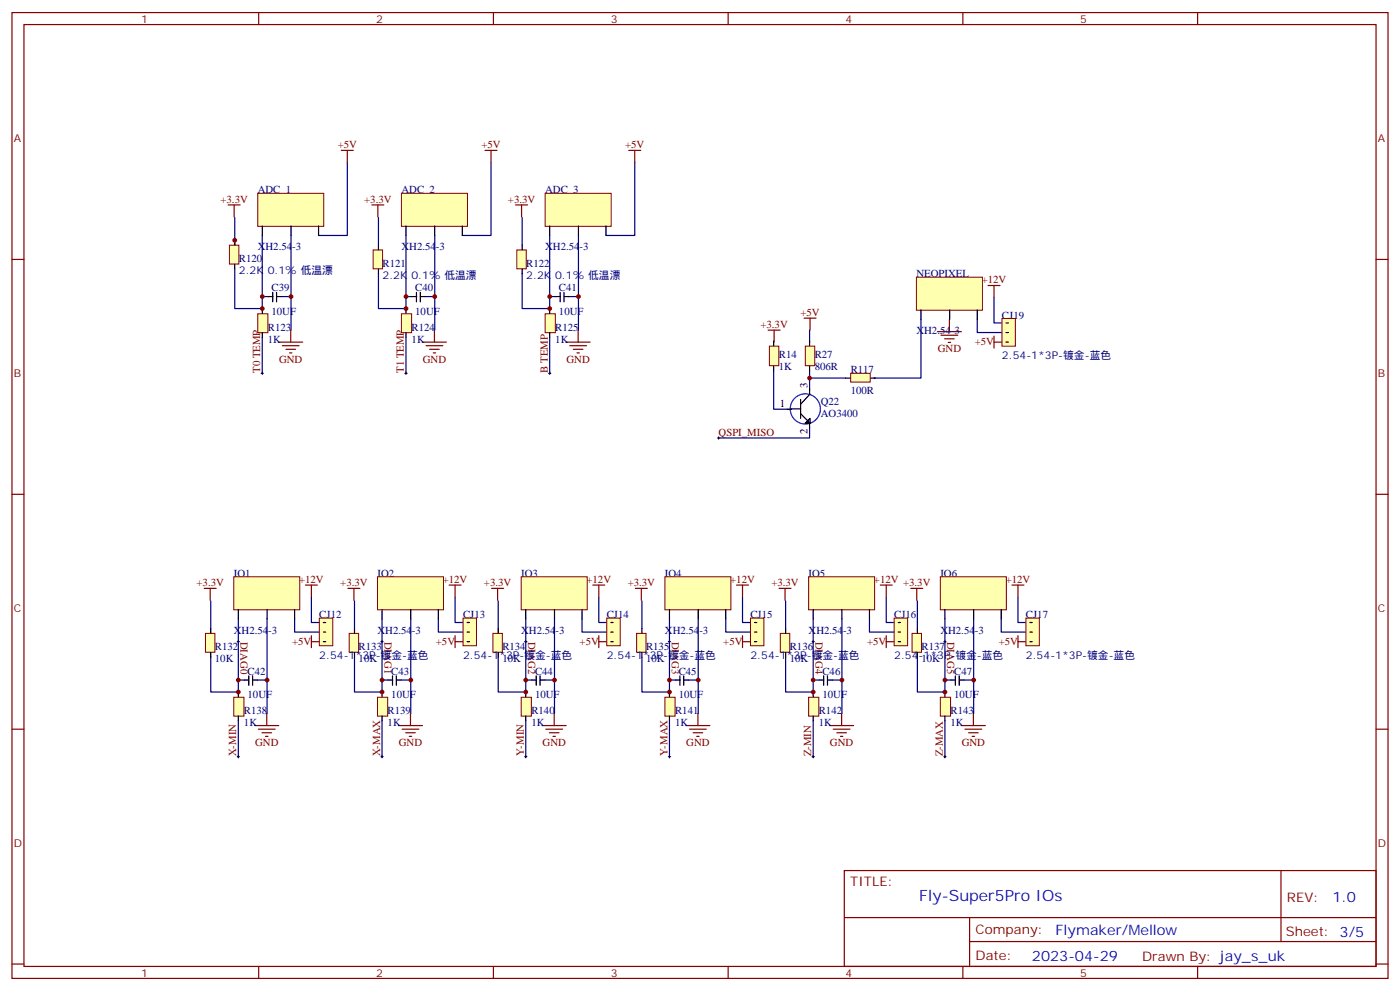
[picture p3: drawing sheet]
<svg xmlns="http://www.w3.org/2000/svg" width="412mm" height="292mm" viewBox="0 0 412 292" stroke-linecap="round" stroke-linejoin="round" font-family="sans-serif">
<g fill="none" stroke="#800000" stroke-width=".35">
<path d="M100.5 44.3h3.6M102.3 44.3v3.5M142.9 44.3h3.5M144.6 44.3v3.5M185.2 44.3h3.5M187 44.3v3.5M67.2 60.3h3.5M69 60.3v3.6M109.5 60.3h3.6M111.3 60.3v3.6M151.9 60.3h3.5M153.6 60.3v3.6"/>
<path d="M85.6 97.2v3.5M128 97.2v3.5M170.3 97.2v3.5M226.3 97.2h3.5M228 97.2v3.5M236.8 93.7h3.6M238.6 93.7v3.5M276.1 97.6h7.1M277.2 98.7h4.9M278.3 99.8h2.8M279.7 94.1v3.5M291 84.1h3.6"/>
<path d="M292.8 84.1v3.5M292.8 99v3.5M82.1 100.7h7.1M83.2 101.8h4.9M84.2 102.8h2.9M85.3 103.9h.7M124.4 100.7h7.1M125.5 101.8h4.9M126.6 102.8h2.8M127.6 103.9h.7M166.8 100.7h7M167.8 101.8h5"/>
<path d="M168.9 102.8h2.8M170 103.9h.7M279.3 100.8h.7M292.8 100.7h3.5M60.2 173.2h3.5M61.9 173.2v3.5M90 172.2h3.5M91.7 172.2v3.6M102.5 173.2h3.5M104.2 173.2v3.5M132.3 172.2h3.5M134.1 172.2v3.6"/>
<path d="M144.8 173.2h3.5M146.6 173.2v3.5M174.6 172.2h3.6M176.4 172.2v3.6M187.2 173.2h3.5M188.9 173.2v3.5M217 172.2h3.5M218.7 172.2v3.6M229.5 173.2h3.5M231.2 173.2v3.5M259.3 172.2h3.5M261.1 172.2v3.6"/>
<path d="M268.3 173.2h3.5M270.1 173.2v3.5M298.1 172.2h3.5M299.9 172.2v3.6M91.7 188.9h3.5M91.7 187.1v3.6M134.1 188.9h3.5M134.1 187.1v3.6M176.4 188.9h3.5M176.4 187.1v3.6M218.7 188.9h3.5M218.7 187.1v3.6"/>
<path d="M261.1 188.9h3.5M261.1 187.1v3.6M299.9 188.9h3.5M299.9 187.1v3.6M75.1 213.6h7M76.1 214.7h5M77.2 215.7h2.8M78.2 216.8h.7M78.6 210.1v3.5M117.4 213.6h7M118.4 214.7h5M119.5 215.7h2.8"/>
<path d="M120.6 216.8h.7M120.9 210.1v3.5M159.7 213.6h7.1M160.8 214.7h4.9M161.8 215.7h2.9M162.9 216.8h.7M163.3 210.1v3.5M202.1 213.6h7M203.1 214.7h5M204.2 215.7h2.8M205.2 216.8h.7M205.6 210.1v3.5"/>
<path d="M244.4 213.6h7M245.4 214.7h5M246.5 215.7h2.8M247.6 216.8h.7M247.9 210.1v3.5M283.2 213.6h7.1M284.3 214.7h4.9M285.3 215.7h2.8M286.4 216.8h.7M286.7 210.1v3.5"/>
</g>
<g fill="none" stroke="#000" stroke-width=".29">
<path d="M76.9 109.9h.7M77.3 109.5v.7M119.2 109.9h.7M119.6 109.5v.7M161.6 109.9h.7M161.9 109.5v.7M211.3 128.9h.7M211.7 128.6v.7M69.8 188.9h.8M70.2 188.6v.7M112.2 188.9h.7M112.5 188.6v.7"/>
<path d="M154.5 188.9h.7M154.9 188.6v.7M196.8 188.9h.8M197.2 188.6v.7M239.2 188.9h.7M239.5 188.6v.7M278 188.9h.7M278.3 188.6v.7M69.8 222.8h.8M70.2 222.4v.7M112.2 222.8h.7M112.5 222.4v.7"/>
<path d="M154.5 222.8h.7M154.9 222.4v.7M196.8 222.8h.8M197.2 222.4v.7M239.2 222.8h.7M239.5 222.4v.7M278 222.8h.7M278.3 222.4v.7"/>
</g>
<g fill="none" stroke="#000080" stroke-width=".35">
<path d="M102.3 47.8v21.5h-8.5M144.6 47.8v21.5h-8.4M187 47.8v21.5h-8.5M69.1 64v8.1M69.1 79.2v11.6h8.2v-3.5M77.3 69.3v18h1.7M85.7 69.3v27.9M111.5 64v8.1M119.6 69.3v18h1.8M128.1 69.3v27.9M153.8 64v8.1M161.9 69.3v18h1.8"/>
<path d="M170.4 69.3v27.9M77.3 99.3v10.6M82.9 87.3h2.8M111.5 80.6v10.2h8.1v-3.5M119.6 99.3v10.6M125.2 87.3h2.9M153.8 80.6v10.2h8.1v-3.5M161.9 99.3v10.6M167.6 87.3h2.8M238.5 97.2v3.5M271.3 94v17.3h-13.8M287.9 94v3.9h8.4"/>
<path d="M292.8 87.7v7.4h3.5M227.9 109.2v11.3h3.9M238.5 109.2v5.6M238.5 111.3h10.6M238.5 125.8v3.1h-26.8M62.1 176.9v8.1M91.7 175.9v7.4h3.5M104.4 176.9v8.1M134.1 175.9v7.4h3.5M146.8 176.9v8.1M176.4 175.9v7.4h3.5M189.1 176.9v8.1"/>
<path d="M218.7 175.9v7.4h3.5M231.4 176.9v8.1M261.1 175.9v7.4h3.5M270.2 176.9v8.1M299.9 175.9v7.4h3.5M62.1 193.5v10.2h8.1v-3.5M70.2 182.2v18h1.8M78.7 182.2v27.9M86.8 182.2v3.9h8.4M104.4 193.5v10.2h8.1v-3.5M112.5 182.2v18h1.8M121 182.2v27.9"/>
<path d="M129.1 182.2v3.9h8.5M146.8 193.5v10.2h8.1v-3.5M154.9 182.2v18h1.7M163.3 182.2v27.9M171.4 182.2v3.9h8.5M189.1 193.5v10.2h8.1v-3.5M197.2 182.2v18h1.8M205.7 182.2v27.9M213.8 182.2v3.9h8.4M231.4 193.5v10.2h8.1v-3.5M239.5 182.2v18h1.8M248 182.2v27.9"/>
<path d="M256.1 182.2v3.9h8.5M270.2 193.5v10.2h8.1v-3.5M278.3 182.2v18h1.8M286.8 182.2v27.9M294.9 182.2v3.9h8.5M70.2 212.2v10.6M75.8 200.2h2.9M112.5 212.2v10.6M118.2 200.2h2.8M154.9 212.2v10.6M160.5 200.2h2.8M197.2 212.2v10.6"/>
<path d="M202.8 200.2h2.9M239.5 212.2v10.6M245.2 200.2h2.8M278.3 212.2v10.6M284 200.2h2.8"/>
</g>
<path d="M67.6 72.2h2.8v5.5h-2.8z" fill="#ffffb0" stroke="#800000" stroke-width=".29"/>
<path d="M69.1 70.7v1.4M69.1 77.8v1.4M79 87.3h1.4M80.3 86.1v2.8M81.5 86.1v2.8M81.5 87.3h1.4" fill="none" stroke="#000" stroke-width=".35"/>
<path d="M75.9 56.9h19.5v9.7h-19.5z" fill="#ffffb0" stroke="#800000" stroke-width=".29"/>
<path d="M77.3 66.5v2.8M85.7 66.5v2.8M93.8 66.5v2.8M121.4 87.3h1.3M122.7 86.1v2.8M123.8 86.1v2.8M123.8 87.3h1.4" fill="none" stroke="#000" stroke-width=".35"/>
<path d="M118.3 56.9h19.4v9.7h-19.4z" fill="#ffffb0" stroke="#800000" stroke-width=".29"/>
<path d="M119.6 66.5v2.8M128.1 66.5v2.8M136.2 66.5v2.8M163.7 87.3h1.4M165 86.1v2.8M166.1 86.1v2.8M166.2 87.3h1.4" fill="none" stroke="#000" stroke-width=".35"/>
<path d="M160.6 56.9h19.4v9.7h-19.4z" fill="#ffffb0" stroke="#800000" stroke-width=".29"/>
<path d="M161.9 66.5v2.8M170.4 66.5v2.8M178.5 66.5v2.8M73.3 199v2.7M74.4 199v2.7M72 200.2h1.4M74.5 200.2h1.3" fill="none" stroke="#000" stroke-width=".35"/>
<path d="M68.9 169.8h19.4v9.7h-19.4z" fill="#ffffb0" stroke="#800000" stroke-width=".29"/>
<path d="M70.2 179.4v2.8M78.7 179.4v2.8M86.8 179.4v2.8M115.6 199v2.7M116.7 199v2.7M114.3 200.2h1.4M116.8 200.2h1.4" fill="none" stroke="#000" stroke-width=".35"/>
<path d="M111.2 169.8h19.4v9.7h-19.4z" fill="#ffffb0" stroke="#800000" stroke-width=".29"/>
<path d="M112.5 179.4v2.8M121 179.4v2.8M129.1 179.4v2.8M158 199v2.7M159.1 199v2.7M156.6 200.2h1.4M159.1 200.2h1.4" fill="none" stroke="#000" stroke-width=".35"/>
<path d="M153.5 169.8h19.5v9.7h-19.5z" fill="#ffffb0" stroke="#800000" stroke-width=".29"/>
<path d="M154.9 179.4v2.8M163.3 179.4v2.8M171.4 179.4v2.8M200.3 199v2.7M201.4 199v2.7M199 200.2h1.4M201.5 200.2h1.3" fill="none" stroke="#000" stroke-width=".35"/>
<path d="M195.9 169.8h19.4v9.7h-19.4z" fill="#ffffb0" stroke="#800000" stroke-width=".29"/>
<path d="M197.2 179.4v2.8M205.7 179.4v2.8M213.8 179.4v2.8M242.6 199v2.7M243.7 199v2.7M241.3 200.2h1.4M243.8 200.2h1.4" fill="none" stroke="#000" stroke-width=".35"/>
<path d="M238.2 169.8h19.4v9.7h-19.4z" fill="#ffffb0" stroke="#800000" stroke-width=".29"/>
<path d="M239.5 179.4v2.8M248 179.4v2.8M256.1 179.4v2.8M281.4 199v2.7M282.6 199v2.7M280.1 200.2h1.4M282.6 200.2h1.4" fill="none" stroke="#000" stroke-width=".35"/>
<path d="M277 169.8h19.4v9.7h-19.4z" fill="#ffffb0" stroke="#800000" stroke-width=".29"/>
<path d="M278.3 179.4v2.8M286.8 179.4v2.8M294.9 179.4v2.8" fill="none" stroke="#000" stroke-width=".35"/>
<path d="M75.9 92.4h3v5.5h-3z" fill="#ffffb0" stroke="#800000" stroke-width=".29"/>
<path d="M77.3 90.8v1.4M77.3 97.9v1.4" fill="none" stroke="#000" stroke-width=".35"/>
<path d="M109.9 73.6h2.8v5.5h-2.8z" fill="#ffffb0" stroke="#800000" stroke-width=".29"/>
<path d="M111.5 72.1v1.4M111.5 79.2v1.4" fill="none" stroke="#000" stroke-width=".35"/>
<path d="M118.3 92.4h3v5.5h-3z" fill="#ffffb0" stroke="#800000" stroke-width=".29"/>
<path d="M119.6 90.8v1.4M119.6 97.9v1.4" fill="none" stroke="#000" stroke-width=".35"/>
<path d="M152.2 73.6h2.8v5.5h-2.8z" fill="#ffffb0" stroke="#800000" stroke-width=".29"/>
<path d="M153.8 72.1v1.4M153.8 79.2v1.4" fill="none" stroke="#000" stroke-width=".35"/>
<path d="M160.6 92.4h3v5.5h-3z" fill="#ffffb0" stroke="#800000" stroke-width=".29"/>
<path d="M161.9 90.8v1.4M161.9 97.9v1.4" fill="none" stroke="#000" stroke-width=".35"/>
<path d="M60.5 186.5h2.8v5.5h-2.8z" fill="#ffffb0" stroke="#800000" stroke-width=".29"/>
<path d="M62.1 185v1.4M62.1 192.1v1.4" fill="none" stroke="#000" stroke-width=".35"/>
<path d="M68.9 205.3h3v5.5h-3z" fill="#ffffb0" stroke="#800000" stroke-width=".29"/>
<path d="M70.2 203.7v1.4M70.2 210.8v1.4" fill="none" stroke="#000" stroke-width=".35"/>
<path d="M102.9 186.5h2.7v5.5h-2.7z" fill="#ffffb0" stroke="#800000" stroke-width=".29"/>
<path d="M104.4 185v1.4M104.4 192.1v1.4" fill="none" stroke="#000" stroke-width=".35"/>
<path d="M111.2 205.3h3v5.5h-3z" fill="#ffffb0" stroke="#800000" stroke-width=".29"/>
<path d="M112.5 203.7v1.4M112.5 210.8v1.4" fill="none" stroke="#000" stroke-width=".35"/>
<path d="M145.2 186.5h2.8v5.5h-2.8z" fill="#ffffb0" stroke="#800000" stroke-width=".29"/>
<path d="M146.8 185v1.4M146.8 192.1v1.4" fill="none" stroke="#000" stroke-width=".35"/>
<path d="M153.5 205.3h3v5.5h-3z" fill="#ffffb0" stroke="#800000" stroke-width=".29"/>
<path d="M154.9 203.7v1.4M154.9 210.8v1.4" fill="none" stroke="#000" stroke-width=".35"/>
<path d="M187.5 186.5h2.8v5.5h-2.8z" fill="#ffffb0" stroke="#800000" stroke-width=".29"/>
<path d="M189.1 185v1.4M189.1 192.1v1.4" fill="none" stroke="#000" stroke-width=".35"/>
<path d="M195.9 205.3h3v5.5h-3z" fill="#ffffb0" stroke="#800000" stroke-width=".29"/>
<path d="M197.2 203.7v1.4M197.2 210.8v1.4" fill="none" stroke="#000" stroke-width=".35"/>
<path d="M229.9 186.5h2.7v5.5h-2.7z" fill="#ffffb0" stroke="#800000" stroke-width=".29"/>
<path d="M231.4 185v1.4M231.4 192.1v1.4" fill="none" stroke="#000" stroke-width=".35"/>
<path d="M238.2 205.3h3v5.5h-3z" fill="#ffffb0" stroke="#800000" stroke-width=".29"/>
<path d="M239.5 203.7v1.4M239.5 210.8v1.4" fill="none" stroke="#000" stroke-width=".35"/>
<path d="M268.7 186.5h2.7v5.5h-2.7z" fill="#ffffb0" stroke="#800000" stroke-width=".29"/>
<path d="M270.2 185v1.4M270.2 192.1v1.4" fill="none" stroke="#000" stroke-width=".35"/>
<path d="M277 205.3h3v5.5h-3z" fill="#ffffb0" stroke="#800000" stroke-width=".29"/>
<path d="M278.3 203.7v1.4M278.3 210.8v1.4" fill="none" stroke="#000" stroke-width=".35"/>
<path d="M94.1 182h3.9v8.1h-3.9z" fill="#ffffb0" stroke="#800000" stroke-width=".29"/>
<path d="M95.2 188.9h.7M95.2 186.1h.7M95.2 183.3h.7" fill="none" stroke="#000" stroke-width=".35"/>
<path d="M136.4 182h4v8.1h-4z" fill="#ffffb0" stroke="#800000" stroke-width=".29"/>
<path d="M137.6 188.9h.7M137.6 186.1h.7M137.6 183.3h.7" fill="none" stroke="#000" stroke-width=".35"/>
<path d="M178.7 182h4v8.1h-4z" fill="#ffffb0" stroke="#800000" stroke-width=".29"/>
<path d="M179.9 188.9h.7M179.9 186.1h.7M179.9 183.3h.7" fill="none" stroke="#000" stroke-width=".35"/>
<path d="M221.1 182h3.9v8.1h-3.9z" fill="#ffffb0" stroke="#800000" stroke-width=".29"/>
<path d="M222.2 188.9h.7M222.2 186.1h.7M222.2 183.3h.7" fill="none" stroke="#000" stroke-width=".35"/>
<path d="M263.4 182h4v8.1h-4z" fill="#ffffb0" stroke="#800000" stroke-width=".29"/>
<path d="M264.6 188.9h.7M264.6 186.1h.7M264.6 183.3h.7" fill="none" stroke="#000" stroke-width=".35"/>
<path d="M302.2 182h4v8.1h-4z" fill="#ffffb0" stroke="#800000" stroke-width=".29"/>
<path d="M303.4 188.9h.7M303.4 186.1h.7M303.4 183.3h.7" fill="none" stroke="#000" stroke-width=".35"/>
<path d="M269.9 81.6h19.5v9.7h-19.5z" fill="#ffffb0" stroke="#800000" stroke-width=".29"/>
<path d="M271.3 91.2v2.8M279.8 91.2v2.8M287.9 91.2v2.8" fill="none" stroke="#000" stroke-width=".35"/>
<path d="M295.1 93.8h4v8.1h-4z" fill="#ffffb0" stroke="#800000" stroke-width=".29"/>
<path d="M296.3 97.9h.7M296.3 95.1h.7M235.8 117.6v5.6M238.5 114.5v1.4M238.6 116l-2.8 3M296.3 100.7h.7M231.8 120.5h1.4M233.1 120.4h2.7M235.8 121.8l2.8 2.8h-1.4h1.4v-1.4l-1.4 1.4M238.5 124.4v1.4" fill="none" stroke="#000" stroke-width=".35"/>
<circle cx="237.2" cy="120.4" r="4.4" fill="none" stroke="#00f" stroke-width=".35"/>
<path d="M250.6 109.9h5.7v2.6h-5.7z" fill="#ffffb0" stroke="#800000" stroke-width=".29"/>
<path d="M249.1 111.3h1.4M256.5 111.3h1.4" fill="none" stroke="#000" stroke-width=".35"/>
<path d="M226.6 101.9h2.8v5.8h-2.8z" fill="#ffffb0" stroke="#800000" stroke-width=".29"/>
<path d="M227.9 100.4v1.4M227.9 107.8v1.4" fill="none" stroke="#000" stroke-width=".35"/>
<path d="M237.2 101.9h2.8v5.8h-2.8z" fill="#ffffb0" stroke="#800000" stroke-width=".29"/>
<path d="M238.5 100.4v1.4M238.5 107.8v1.4" fill="none" stroke="#000" stroke-width=".35"/>
<g fill="none" stroke="#870000" stroke-width=".35">
<path d="M3.5 3.7h405.4v284.3h-405.4zM7.1 7.2h398.2v277.3h-398.2zM76.2 3.7v3.5M145.3 3.7v3.5M214.5 3.7v3.5M283.6 3.7v3.5M352.8 3.7v3.5M3.5 76.4h3.6M405.3 76.4h3.6M3.5 145.5h3.6M405.3 145.5h3.6M3.5 214.7h3.6"/>
<path d="M405.3 214.7h3.6M248.7 256.3h156.6v28.2h-156.6zM377.3 256.3v20.9M248.7 270.1h156.5M285.6 277.2h119.6M285.6 270.1v14.2M3.5 283.8h3.6M76.2 284.5v3.5M145.3 284.5v3.5M214.5 284.5v3.5M283.6 284.5v3.5M352.8 284.5v3.5"/>
<path d="M405.3 283.8h3.6"/>
</g>
<g fill="#800000">
<circle cx="69.1" cy="70.7" r=".71"/>
<circle cx="70.2" cy="203.7" r=".71"/>
<circle cx="70.2" cy="200.2" r=".71"/>
<circle cx="77.3" cy="90.8" r=".71"/>
<circle cx="77.3" cy="87.3" r=".71"/>
<circle cx="78.7" cy="200.2" r=".71"/>
<circle cx="85.7" cy="87.3" r=".71"/>
<circle cx="112.5" cy="203.7" r=".71"/>
<circle cx="112.5" cy="200.2" r=".71"/>
<circle cx="119.6" cy="90.8" r=".71"/>
<circle cx="119.6" cy="87.3" r=".71"/>
<circle cx="121" cy="200.2" r=".71"/>
<circle cx="128.1" cy="87.3" r=".71"/>
<circle cx="154.9" cy="203.7" r=".71"/>
<circle cx="154.9" cy="200.2" r=".71"/>
<circle cx="161.9" cy="90.8" r=".71"/>
<circle cx="161.9" cy="87.3" r=".71"/>
<circle cx="163.3" cy="200.2" r=".71"/>
<circle cx="170.4" cy="87.3" r=".71"/>
<circle cx="197.2" cy="203.7" r=".71"/>
<circle cx="197.2" cy="200.2" r=".71"/>
<circle cx="205.7" cy="200.2" r=".71"/>
<circle cx="238.5" cy="111.3" r=".71"/>
<circle cx="239.5" cy="203.7" r=".71"/>
<circle cx="239.5" cy="200.2" r=".71"/>
<circle cx="248" cy="200.2" r=".71"/>
<circle cx="278.3" cy="203.7" r=".71"/>
<circle cx="278.3" cy="200.2" r=".71"/>
<circle cx="286.8" cy="200.2" r=".71"/>
</g>
<text font-size="4.6" fill="#00f" x="270.8" y="265.3">Fly-Super5Pro IOs</text>
<g font-size="4.2" fill="#00f">
<text x="392.5" y="265.6">1.0</text>
<text x="310.9" y="275.1">Flymaker/Mellow</text>
<text x="304" y="282.9">2023-04-29</text>
</g>
<g font-size="3.9" fill="#800">
<text x="250.5" y="260.9">TITLE:</text>
<text x="379.1" y="265.6">REV:</text>
<text x="287.4" y="275.1">Company:</text>
<text x="378.7" y="275.7">Sheet: 3/5</text>
<text x="287.4" y="282.8">Date:</text>
<text x="336.4" y="282.8">Drawn By: jay_s_uk</text>
</g>
<g font-size="3.2" fill="#800">
<text x="41.6" y="6.7">1</text>
<text x="110.8" y="6.7">2</text>
<text x="179.9" y="6.7">3</text>
<text x="249.1" y="6.7">4</text>
<text x="318.2" y="6.7">5</text>
<text x="4.1" y="41.8">A</text>
<text x="405.9" y="41.8">A</text>
<text x="4.1" y="110.9">B</text>
<text x="405.9" y="110.9">B</text>
<text x="4.1" y="180.1">C</text>
<text x="405.9" y="180.1">C</text>
<text x="4.1" y="249.2">D</text>
<text x="405.9" y="249.2">D</text>
<text x="41.6" y="287.5">1</text>
<text x="110.8" y="287.5">2</text>
<text x="179.9" y="287.5">3</text>
<text x="249.1" y="287.5">4</text>
<text x="318.2" y="287.5">5</text>
</g>
<g font-size="3.2" fill="#800000">
<text x="99.5" y="43.6">+5V</text>
<text x="141.8" y="43.6">+5V</text>
<text x="184.1" y="43.6">+5V</text>
<text x="65" y="59.7">+3.3V</text>
<text x="107.3" y="59.7">+3.3V</text>
<text x="149.6" y="59.7">+3.3V</text>
<text x="289.2" y="83.4">+12V</text>
<text x="235.8" y="93">+5V</text>
<text x="224" y="96.6">+3.3V</text>
<text x="287.2" y="101.7">+5V</text>
<text x="82.2" y="106.8">GND</text>
<text x="124.5" y="106.8">GND</text>
<text x="166.9" y="106.8">GND</text>
<text x="276.2" y="103.7">GND</text>
<text x="76.7" y="109.8" transform="rotate(-90 76.7 109.8)">T0 TEMP</text>
<text x="119" y="109.8" transform="rotate(-90 119 109.8)">T1 TEMP</text>
<text x="161.3" y="109.8" transform="rotate(-90 161.3 109.8)">B TEMP</text>
<text x="211.7" y="128.3">QSPI_MISO</text>
<text x="57.9" y="172.6">+3.3V</text>
<text x="88.1" y="171.6">+12V</text>
<text x="100.2" y="172.6">+3.3V</text>
<text x="130.4" y="171.6">+12V</text>
<text x="142.6" y="172.6">+3.3V</text>
<text x="172.8" y="171.6">+12V</text>
<text x="184.9" y="172.6">+3.3V</text>
<text x="215.1" y="171.6">+12V</text>
<text x="227.2" y="172.6">+3.3V</text>
<text x="257.4" y="171.6">+12V</text>
<text x="266" y="172.6">+3.3V</text>
<text x="296.2" y="171.6">+12V</text>
<text x="70.9" y="188.9" transform="rotate(90 70.9 188.9)">DIAG0</text>
<text x="86.1" y="189.9">+5V</text>
<text x="113.2" y="188.9" transform="rotate(90 113.2 188.9)">DIAG1</text>
<text x="128.4" y="189.9">+5V</text>
<text x="155.6" y="188.9" transform="rotate(90 155.6 188.9)">DIAG2</text>
<text x="170.7" y="189.9">+5V</text>
<text x="197.9" y="188.9" transform="rotate(90 197.9 188.9)">DIAG3</text>
<text x="213.1" y="189.9">+5V</text>
<text x="240.2" y="188.9" transform="rotate(90 240.2 188.9)">DIAG4</text>
<text x="255.4" y="189.9">+5V</text>
<text x="279" y="188.9" transform="rotate(90 279 188.9)">DIAG5</text>
<text x="294.2" y="189.9">+5V</text>
<text x="75.2" y="219.7">GND</text>
<text x="117.5" y="219.7">GND</text>
<text x="159.8" y="219.7">GND</text>
<text x="202.2" y="219.7">GND</text>
<text x="244.5" y="219.7">GND</text>
<text x="283.3" y="219.7">GND</text>
<text x="69.6" y="222.7" transform="rotate(-90 69.6 222.7)">X-MIN</text>
<text x="111.9" y="222.7" transform="rotate(-90 111.9 222.7)">X-MAX</text>
<text x="154.3" y="222.7" transform="rotate(-90 154.3 222.7)">Y-MIN</text>
<text x="196.6" y="222.7" transform="rotate(-90 196.6 222.7)">Y-MAX</text>
<text x="238.9" y="222.7" transform="rotate(-90 238.9 222.7)">Z-MIN</text>
<text x="277.8" y="222.7" transform="rotate(-90 277.8 222.7)">Z-MAX</text>
</g>
<g font-size="3.2" fill="#000080">
<text x="75.9" y="56.9">ADC_1</text>
<text x="118.3" y="56.9">ADC_2</text>
<text x="160.6" y="56.9">ADC_3</text>
<text x="70.4" y="77.1">R120</text>
<text x="75.9" y="73.6">XH2.54-3</text>
<text x="118.3" y="73.6">XH2.54-3</text>
<text x="160.6" y="73.6">XH2.54-3</text>
<text x="70.4" y="80.6">2.2K 0.1% 低温漂</text>
<text x="112.7" y="82">2.2K 0.1% 低温漂</text>
<text x="112.7" y="78.5">R121</text>
<text x="155" y="82">2.2K 0.1% 低温漂</text>
<text x="155" y="78.5">R122</text>
<text x="269.9" y="81.6">NEOPIXEL</text>
<text x="80" y="85.7">C39</text>
<text x="122.3" y="85.7">C40</text>
<text x="164.7" y="85.7">C41</text>
<text x="80" y="92.7">10UF</text>
<text x="122.3" y="92.7">10UF</text>
<text x="164.7" y="92.7">10UF</text>
<text x="295.1" y="93.8">CJ19</text>
<text x="78.9" y="100.8">1K</text>
<text x="78.9" y="97.3">R123</text>
<text x="121.2" y="100.8">1K</text>
<text x="121.2" y="97.3">R124</text>
<text x="163.6" y="100.8">1K</text>
<text x="163.6" y="97.3">R125</text>
<text x="269.9" y="98.3">XH2.54-3</text>
<text x="229.4" y="105.4">R14</text>
<text x="240" y="105.4">R27</text>
<text x="295.1" y="105.8">2.54-1*3P-镀金-蓝色</text>
<text x="229.4" y="109">1K</text>
<text x="240" y="109">806R</text>
<text x="250.6" y="109.9">R117</text>
<text x="241.8" y="119.2">Q22</text>
<text x="250.6" y="116">100R</text>
<text x="241.8" y="122.7">AO3400</text>
<text x="68.9" y="169.8">IO1</text>
<text x="111.2" y="169.8">IO2</text>
<text x="153.5" y="169.8">IO3</text>
<text x="195.9" y="169.8">IO4</text>
<text x="238.2" y="169.8">IO5</text>
<text x="277" y="169.8">IO6</text>
<text x="94.1" y="182">CJ12</text>
<text x="136.4" y="182">CJ13</text>
<text x="178.7" y="182">CJ14</text>
<text x="221.1" y="182">CJ15</text>
<text x="263.4" y="182">CJ16</text>
<text x="302.2" y="182">CJ17</text>
<text x="63.3" y="191.4">R132</text>
<text x="68.9" y="186.5">XH2.54-3</text>
<text x="105.6" y="191.4">R133</text>
<text x="111.2" y="186.5">XH2.54-3</text>
<text x="148" y="191.4">R134</text>
<text x="153.5" y="186.5">XH2.54-3</text>
<text x="190.3" y="191.4">R135</text>
<text x="195.9" y="186.5">XH2.54-3</text>
<text x="232.6" y="191.4">R136</text>
<text x="238.2" y="186.5">XH2.54-3</text>
<text x="271.4" y="191.4">R137</text>
<text x="277" y="186.5">XH2.54-3</text>
<text x="63.3" y="194.9">10K</text>
<text x="94.1" y="194">2.54-1*3P-镀金-蓝色</text>
<text x="105.6" y="194.9">10K</text>
<text x="136.4" y="194">2.54-1*3P-镀金-蓝色</text>
<text x="148" y="194.9">10K</text>
<text x="178.7" y="194">2.54-1*3P-镀金-蓝色</text>
<text x="190.3" y="194.9">10K</text>
<text x="221.1" y="194">2.54-1*3P-镀金-蓝色</text>
<text x="232.6" y="194.9">10K</text>
<text x="263.4" y="194">2.54-1*3P-镀金-蓝色</text>
<text x="271.4" y="194.9">10K</text>
<text x="302.2" y="194">2.54-1*3P-镀金-蓝色</text>
<text x="72.9" y="198.6">C42</text>
<text x="115.3" y="198.6">C43</text>
<text x="157.6" y="198.6">C44</text>
<text x="199.9" y="198.6">C45</text>
<text x="242.3" y="198.6">C46</text>
<text x="281.1" y="198.6">C47</text>
<text x="72.9" y="205.6">10UF</text>
<text x="115.3" y="205.6">10UF</text>
<text x="157.6" y="205.6">10UF</text>
<text x="199.9" y="205.6">10UF</text>
<text x="242.3" y="205.6">10UF</text>
<text x="281.1" y="205.6">10UF</text>
<text x="71.9" y="213.7">1K</text>
<text x="71.9" y="210.2">R138</text>
<text x="114.2" y="213.7">1K</text>
<text x="114.2" y="210.2">R139</text>
<text x="156.5" y="213.7">1K</text>
<text x="156.5" y="210.2">R140</text>
<text x="198.9" y="213.7">1K</text>
<text x="198.9" y="210.2">R141</text>
<text x="241.2" y="213.7">1K</text>
<text x="241.2" y="210.2">R142</text>
<text x="280" y="213.7">1K</text>
<text x="280" y="210.2">R143</text>
</g>
<g font-size="3.2">
<text x="229.7" y="119.7">1</text>
<text x="237.9" y="114.3" transform="rotate(-90 237.9 114.3)">3</text>
<text x="237.9" y="127.9" transform="rotate(-90 237.9 127.9)">2</text>
</g>
</svg>
